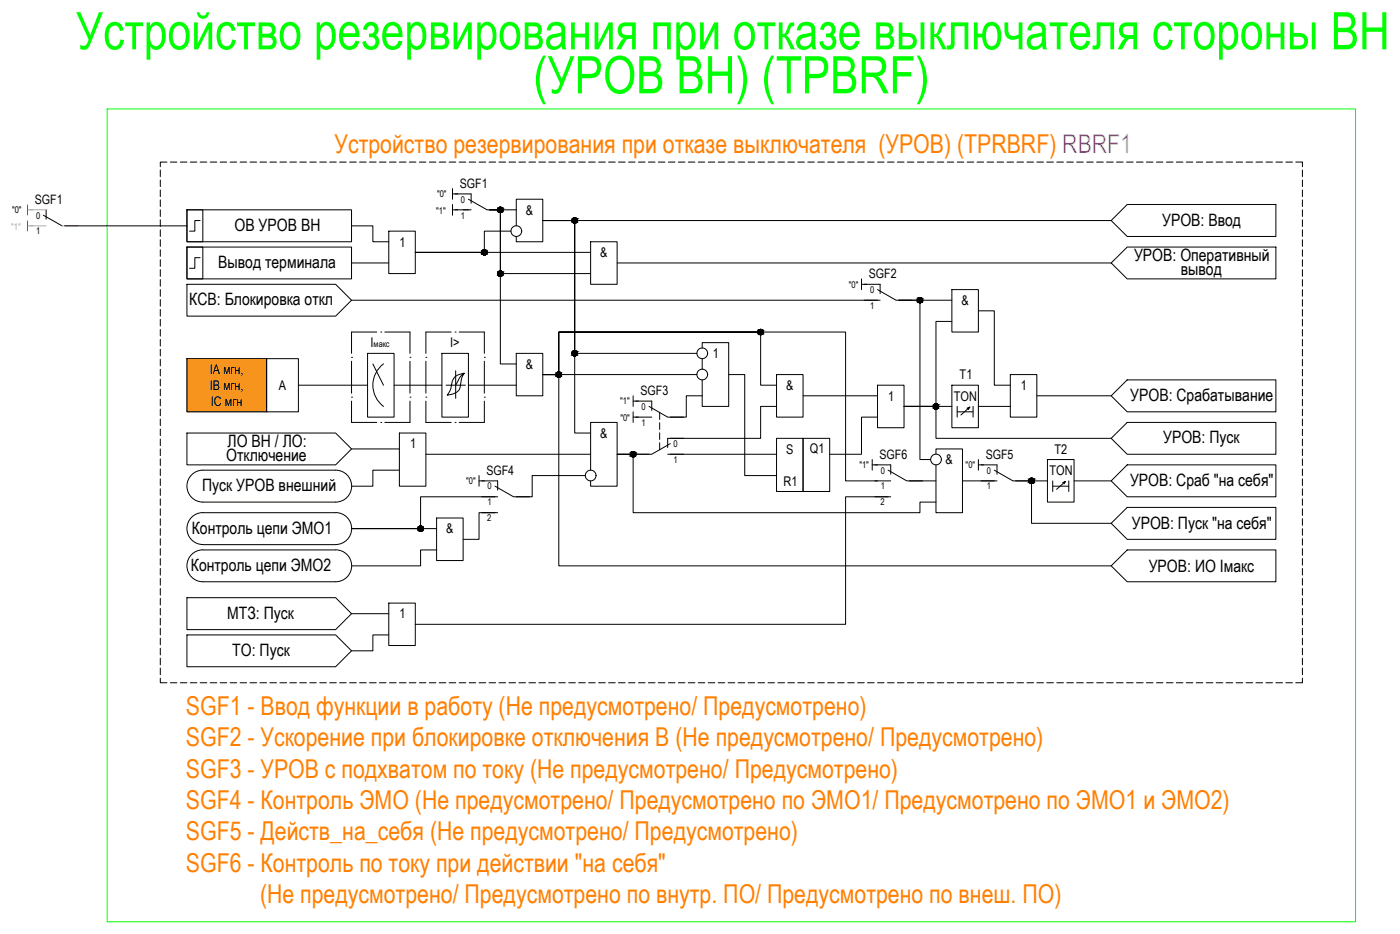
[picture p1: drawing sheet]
<svg xmlns="http://www.w3.org/2000/svg" width="525mm" height="350mm" viewBox="0 0 525 350" stroke-linecap="round" stroke-linejoin="round" font-family="sans-serif">
<!-- layer: 0 -->
<path d="M40.2 40.9h468.4v304.9h-468.4z" fill="none" stroke="#0f0" stroke-width=".38"/>
<g fill="none" stroke="#000" stroke-width=".38">
<path d="M60.2 63.8v2.5M60.2 67.5v2.5M60.2 71.3v2.5M60.2 75v2.5M60.2 78.7v2.5M62.6 60.8h-2.4v1.7M63.9 60.8h2.5M67.6 60.8h2.5M70.1 78.7h6v12h-6zM70.1 78.7h61.8v12h-61.8zM71.4 60.8h2.5M75.1 60.8h2.5"/>
<path d="M78.9 60.8h2.5M82.6 60.8h2.5M86.3 60.8h2.5M90.1 60.8h2.4M93.8 60.8h2.5M97.5 60.8h2.5M101.3 60.8h2.5M105 60.8h2.5M108.7 60.8h2.5M112.5 60.8h2.5M116.2 60.8h2.5M120 60.8h2.5"/>
<path d="M123.7 60.8h2.5M127.4 60.8h2.5M131.2 60.8h2.5M134.9 60.8h2.5M138.6 60.8h2.5M142.4 60.8h2.5M146.1 60.8h2.5M149.9 60.8h2.5M153.6 60.8h2.5M157.3 60.8h2.5M161.1 60.8h2.5M164.8 60.8h2.5"/>
<path d="M168.5 60.8h2.5M169.8 70.8v3.9M169.8 76.7v4M169.8 72.7h2M169.8 78.7h2M172.3 60.8h2.5M173.8 78.7h2M176 60.8h2.5M179.7 60.8h2.5M183.5 60.8h2.5M183.7 78.7h4v57.8h6M183.7 78.7h4v23.9h33.9"/>
<path d="M183.7 78.7h10M187.2 60.8h2.5M191 60.8h2.5M194.7 60.8h2.5M198.5 60.8h2.5M202.2 60.8h2.5M205.9 60.8h2.5M209.7 60.8h2.4M213.4 60.8h2.5M217.1 60.8h2.5M220.8 60.8h2.5M224.6 60.8h2.5"/>
<path d="M228.3 60.8h2.5M232.1 60.8h2.5M235.8 60.8h2.5M239.6 60.8h2.5M243.3 60.8h2.5M247 60.8h2.5M250.8 60.8h2.5M254.5 60.8h2.5M258.2 60.8h2.5M262 60.8h2.5M265.7 60.8h2.5M269.4 60.8h2.5"/>
<path d="M273.2 60.8h2.5M276.9 60.8h2.5M280.7 60.8h2.5M284.4 60.8h2.5M288.2 60.8h2.4M291.9 60.8h2.5M295.6 60.8h2.5M299.3 60.8h2.5M303.1 60.8h2.5M306.8 60.8h2.5M310.6 60.8h2.4M314.3 60.8h2.5"/>
<path d="M318 60.8h2.5M321.8 60.8h2.5M325.5 60.8h2.5M329.3 60.8h2.4M333 60.8h2.5M336.7 60.8h2.5M340.4 60.8h2.5M344.2 60.8h2.5M347.9 60.8h2.5M351.7 60.8h2.5M355.4 60.8h2.5M359.2 60.8h2.4"/>
<path d="M362.9 60.8h2.5M366.6 60.8h2.5M370.4 60.8h2.5M374.1 60.8h2.5M377.8 60.8h2.5M381.6 60.8h2.4M385.3 60.8h2.5M389 60.8h2.5M392.8 60.8h2.5M396.5 60.8h2.5M400.3 60.8h2.5M404 60.8h2.5"/>
<path d="M407.7 60.8h2.5M411.5 60.8h2.5M415.2 60.8h2.5M418.9 60.8h2.5M422.7 60.8h2.5M426.4 60.8h2.5M430.1 60.8h2.5M433.9 60.8h2.5M437.6 60.8h2.5M441.4 60.8h2.5M445.1 60.8h2.5M448.9 60.8h2.4"/>
<path d="M452.6 60.8h2.5M456.3 60.8h2.5M460 60.8h2.5M463.8 60.8h2.5M467.5 60.8h2.5M471.2 60.8h2.5M475 60.8h2.5M478.7 60.8h2.5M482.5 60.8h2.5M486.2 60.8h2.5v1.7M488.7 63.8v2.5M488.7 67.5v2.5"/>
<path d="M488.7 71.3v2.5M488.7 75v2.5M488.7 78.7v2.5M24.3 84.7h45.8M60.2 82.5v2.5M60.2 86.2v2.5M60.2 89.9v2.5M60.2 93.7v2.5M60.2 97.4v2.5M70.1 92.7h61.8v11.9h-61.8zM70.1 92.7h6v11.9h-6zM75.1 82.7h-2v4h-2"/>
<path d="M75.1 96.7h-2v3.9h-2M131.9 84.7h8v6h6M131.9 98.7h14M145.9 86.7h9.9v15.9h-9.9zM191.7 86.7h-10v8h-25.9h65.8M193.7 84.7v-10h10v16h-10v-2M203.7 82.7h213.2M221.6 90.7h10v16h-10zM231.6 98.7h185.3M416.9 82.7l6-6h55.8v12h-55.8zM416.9 98.7l6-6h55.8v11.9h-55.8zM488.7 82.5v2.5"/>
<path d="M488.7 86.2v2.5M488.7 89.9v2.5M488.7 93.7v2.5M488.7 97.4v2.5M60.2 101.2v2.4M60.2 104.9v2.5M60.2 108.6v2.5M60.2 112.4v2.5M60.2 116.1v2.5M60.2 119.8v2.5M70.1 106.7h55.8l6 5.9-6 6h-55.8zM131.9 112.6h197.4"/>
<path d="M323.3 104.6v4M323.3 106.7h1.9M357.2 108.6h9.9v16h-9.9zM357.2 112.6h-20h8v59.8h4M367.1 116.6h6v27.9h6M488.7 101.2v2.4M488.7 104.9v2.5M488.7 108.6v2.5M488.7 112.4v2.5M488.7 116.1v2.5M488.7 119.8v2.5M60.2 123.6v2.5"/>
<path d="M60.2 127.3v2.5M60.2 131v2.5M60.2 134.8v2.5M60.2 138.5v2.5M70.1 134.6h29.9v19.9h-29.9zM100 134.6h12v19.9h-12zM137.9 132.6h10v23.9h-10zM139.9 136.5l4 8M143.9 136.5a10 10 0 0 0 0 16M165.8 132.6h10v23.9h-10zM171 139.1v10.4M193.7 132.6h10v15.9h-10z"/>
<path d="M261.5 132.6h-45.9v-49.9h-11.9h11.9v79.8h6M263.5 130.6v-2.1h9.9v24h-9.9v-10M263.5 134.6v3.9M357.2 120.6h-6v31.9h-12h18M488.7 123.6v2.5M488.7 127.3v2.5M488.7 131v2.5M488.7 134.8v2.5M488.7 138.5v2.5M60.2 142.3v2.5M60.2 146v2.5M60.2 149.8v2.4"/>
<path d="M60.2 153.5v2.5M60.2 157.2v2.5M112 144.5h25.9M147.9 144.5h17.9M171 144.5h3.6M174.2 140l-.9 1.6-.4 1.8a4 4 0 0 1-3.4 4.5l-1.7 .4a9.9 9.9 0 0 0 2-5.4 4.7 4.7 0 0 1 4.4-2.9l-1.6 1.4-1.6 3.1h-3.6M175.8 144.5h17.9M237.6 148.5v4M237.6 154.5v4M237.6 150.5h2M237.6 156.5h2M247.5 154.7v2.7"/>
<path d="M247.5 158.6v2.5M261.5 140.5h-57.8h6v71.8h207.2M263.5 148.5h-6v8h-6M273.4 140.5h6v37.9h12M291.4 140.5h9.9v16h-9.9zM291.4 144.5h-6v-19.9h-75.7v15.9h-6h6v-15.9h107.6v55.8h12M291.4 152.5h-6v11.9h-33.9M301.3 148.5h28M329.3 144.5h9.9v16h-9.9zM329.3 156.5h-6v13.9h-12M339.2 152.5h12v11.9h65.7M357.2 144.5h9.9v16h-9.9z"/>
<path d="M359.2 152.5v4M359.2 154.5h5.9M362.8 153.1l1.1-.4-3.4 3M363.9 152.7l-.6 .9M365.1 152.5v4M367.1 152.5h12M379.1 140.5h9.9v16h-9.9zM389 148.5h27.9M416.9 148.5l6-6h55.8v12h-55.8zM488.7 142.3v2.5M488.7 146v2.5M488.7 149.8v2.4"/>
<path d="M488.7 153.5v2.5M488.7 157.2v2.5M60.2 161v2.4M60.2 164.7v2.5M60.2 168.4v2.5M60.2 172.1v2.5M60.2 175.9v2.5M60.2 179.6v2.5M70.1 162.5h55.8l6 5.9-6 6h-55.8zM76.1 176.4h49.9a6 6 0 0 1 5.9 6 6 6 0 0 1-5.9 6h-49.9M76.1 176.4a6 6 0 0 0-6 6 6 6 0 0 0 6 6M131.9 168.4h18"/>
<path d="M149.9 162.5h9.9v19.9h-9.9zM149.9 176.4h-10v6h-8M159.8 170.4h61.8M179.7 178.4v4M219.6 178.4h-19.9v8h-6M221.6 176.4v-17.9h10v23.9h-10v-2M243.5 170.4h-11.9h6v21.9h107.6v-3.9h6M247.5 162.4v2.5M247.5 166.1v2.6M251.5 170.4h39.9M291.4 164.4h9.9v20h-9.9zM301.3 164.4h10v20h-10z"/>
<path d="M327.3 174.4h2M327.3 172.4v4M351.2 170.4v-2h9.9v23.9h-9.9v-17.9M367.1 172.4v4M367.1 174.4h2M393 172.4h10v16h-10zM416.9 164.4l6-5.9h55.8v11.9h-55.8zM422.9 174.4h55.8v12h-55.8l-6-6zM488.7 161v2.4M488.7 164.7v2.5M488.7 168.4v2.5M488.7 172.1v2.5"/>
<path d="M488.7 175.9v2.5M488.7 179.6v2.5M60.2 183.4v2.5M60.2 187.1v2.5M60.2 190.9v2.5M60.2 194.6v2.5M60.2 198.3v2.5M76.1 192.3h49.9a6 6 0 0 1 5.9 6 6 6 0 0 1-5.9 6h-49.9M76.1 192.3a6 6 0 0 0-6 6 6 6 0 0 0 6 6M163.8 194.3h10v16h-10zM179.7 180.4h2M180.8 192.3h5.9"/>
<path d="M185.8 186.4h-28v11.9h-25.9h31.9M185.8 192.3h-6.1v10h-5.9M328.2 186.4h6M333.2 186.4h-15.9v47.8h-161.5M341.2 180.4h10M361.1 180.4h12M381.1 180.4h11.9M387 180.4v15.9h29.9M395 180.4v4M395 182.4h6M398.7 181.1l1.1-.5-3.4 3M399.8 180.6l-.6 .9"/>
<path d="M401 180.4v4M403 180.4h13.9M416.9 196.3l6-6h55.8v12h-55.8zM488.7 183.4v2.5M488.7 187.1v2.5M488.7 190.9v2.5M488.7 194.6v2.5M488.7 198.3v2.5M60.2 202.1v2.4M60.2 205.8v2.5M60.2 209.5v2.5M60.2 213.3v2.4"/>
<path d="M60.2 217v2.5M76.1 206.3h49.9a6 6 0 0 1 5.9 6 6 6 0 0 1-5.9 5.9h-49.9M76.1 206.3a6 6 0 0 0-6 6 6 6 0 0 0 6 5.9M163.8 206.3h-6v6h-25.9M416.9 212.3l6-6h55.8v11.9h-55.8zM488.7 202.1v2.4M488.7 205.8v2.5M488.7 209.5v2.5M488.7 213.3v2.4M488.7 217v2.5M60.2 220.7v2.5M60.2 224.5v2.5"/>
<path d="M60.2 228.2v2.5M60.2 232v2.5M60.2 235.7v2.5M60.2 239.4v2.5M70.1 224.2h55.8l6 6-6 6h-55.8zM70.1 238.2h55.8l6 6-6 5.9h-55.8zM131.9 230.2h14M145.9 226.2h9.9v16h-9.9zM145.9 238.2h-6v6h-8M488.7 220.7v2.5M488.7 224.5v2.5M488.7 228.2v2.5"/>
<path d="M488.7 232v2.5M488.7 235.7v2.5M488.7 239.4v2.5M60.2 254.4v1.7h2.4M60.2 243.2v2.5M60.2 246.9v2.5M60.2 250.6v2.5M63.9 256.1h2.5M67.6 256.1h2.5M71.4 256.1h2.5M75.1 256.1h2.5M78.9 256.1h2.5"/>
<path d="M82.6 256.1h2.5M86.3 256.1h2.5M90.1 256.1h2.4M93.8 256.1h2.5M97.5 256.1h2.5M101.3 256.1h2.5M105 256.1h2.5M108.7 256.1h2.5M112.5 256.1h2.5M116.2 256.1h2.5M120 256.1h2.5M123.7 256.1h2.5"/>
<path d="M127.4 256.1h2.5M131.2 256.1h2.5M134.9 256.1h2.5M138.6 256.1h2.5M142.4 256.1h2.5M146.1 256.1h2.5M149.9 256.1h2.5M153.6 256.1h2.5M157.3 256.1h2.5M161.1 256.1h2.5M164.8 256.1h2.5M168.5 256.1h2.5"/>
<path d="M172.3 256.1h2.5M176 256.1h2.5M179.7 256.1h2.5M183.5 256.1h2.5M187.2 256.1h2.5M191 256.1h2.5M194.7 256.1h2.5M198.5 256.1h2.5M202.2 256.1h2.5M205.9 256.1h2.5M209.7 256.1h2.4M213.4 256.1h2.5"/>
<path d="M217.1 256.1h2.5M220.8 256.1h2.5M224.6 256.1h2.5M228.3 256.1h2.5M232.1 256.1h2.5M235.8 256.1h2.5M239.6 256.1h2.5M243.3 256.1h2.5M247 256.1h2.5M250.8 256.1h2.5M254.5 256.1h2.5M258.2 256.1h2.5"/>
<path d="M262 256.1h2.5M265.7 256.1h2.5M269.4 256.1h2.5M273.2 256.1h2.5M276.9 256.1h2.5M280.7 256.1h2.5M284.4 256.1h2.5M288.2 256.1h2.4M291.9 256.1h2.5M295.6 256.1h2.5M299.3 256.1h2.5M303.1 256.1h2.5"/>
<path d="M306.8 256.1h2.5M310.6 256.1h2.4M314.3 256.1h2.5M318 256.1h2.5M321.8 256.1h2.5M325.5 256.1h2.5M329.3 256.1h2.4M333 256.1h2.5M336.7 256.1h2.5M340.4 256.1h2.5M344.2 256.1h2.5M347.9 256.1h2.5"/>
<path d="M351.7 256.1h2.5M355.4 256.1h2.5M359.2 256.1h2.4M362.9 256.1h2.5M366.6 256.1h2.5M370.4 256.1h2.5M374.1 256.1h2.5M377.8 256.1h2.5M381.6 256.1h2.4M385.3 256.1h2.5M389 256.1h2.5M392.8 256.1h2.5"/>
<path d="M396.5 256.1h2.5M400.3 256.1h2.5M404 256.1h2.5M407.7 256.1h2.5M411.5 256.1h2.5M415.2 256.1h2.5M418.9 256.1h2.5M422.7 256.1h2.5M426.4 256.1h2.5M430.1 256.1h2.5M433.9 256.1h2.5M437.6 256.1h2.5"/>
<path d="M441.4 256.1h2.5M445.1 256.1h2.5M448.9 256.1h2.4M452.6 256.1h2.5M456.3 256.1h2.5M460 256.1h2.5M463.8 256.1h2.5M467.5 256.1h2.5M471.2 256.1h2.5M475 256.1h2.5M478.7 256.1h2.5M482.5 256.1h2.5"/>
<path d="M488.7 254.4v1.7h-2.5M488.7 243.2v2.5M488.7 246.9v2.5M488.7 250.6v2.5"/>
<circle cx="187.8" cy="78.7" r=".99"/>
<circle cx="181.8" cy="94.7" r=".99"/>
<circle cx="193.7" cy="86.7" r="2.01"/>
<circle cx="215.7" cy="82.7" r=".99"/>
<circle cx="187.8" cy="102.6" r=".99"/>
<circle cx="345.2" cy="112.6" r=".99"/>
<circle cx="215.7" cy="132.5" r=".99"/>
<circle cx="263.5" cy="132.5" r="2.01"/>
<circle cx="285.4" cy="124.5" r=".99"/>
<circle cx="209.7" cy="140.5" r=".99"/>
<circle cx="263.5" cy="140.5" r="2.01"/>
<circle cx="351.2" cy="152.4" r=".99"/>
<circle cx="221.6" cy="178.4" r="2.01"/>
<circle cx="237.6" cy="170.4" r=".99"/>
<circle cx="351.2" cy="172.4" r="2.01"/>
<circle cx="157.8" cy="198.3" r=".99"/>
<circle cx="387.1" cy="180.4" r=".99"/>
</g>
<g fill="#000" stroke="#000" stroke-width=".38">
<path d="M187.5 79.7h.5zM187.6 77.7h.2zM181.5 95.6h.5zM181.6 93.7h.3zM215.4 83.7h.5zM215.5 81.7h.2zM187.5 103.6h.5zM187.6 101.7h.2zM345 113.6h.4zM345.1 111.7h.2zM209.5 139.5h.3zM215.4 133.5h.5z"/>
<path d="M215.5 131.5h.2zM285.2 125.5h.4zM285.2 123.6h.3zM209.4 141.5h.5zM350.9 153.4h.5zM351 151.5h.3zM237.4 171.4h.4zM237.4 169.4h.3zM386.9 179.4h.3zM157.6 199.3h.5zM157.7 197.3h.2zM386.8 181.3h.5z"/>
<path d="M187.5 79.7h.3zM187.6 79.7h.2z"/>
<path d="M187.6 77.7l.4 .1zM187.5 77.8h.5z"/>
<path d="M187.5 77.8h.5zM187.4 77.8h.6z"/>
<path d="M187.4 77.8h.7zM187.3 77.8h.8z"/>
<path d="M187.4 79.7h.6zM187.4 79.7h.6z"/>
<path d="M187.3 77.8l.9 .1zM187.2 77.9h1z"/>
<path d="M187.3 79.6h.8zM187.3 79.6l.7 .1z"/>
<path d="M187.2 77.9h1.1zM187.2 77.9h1.1z"/>
<path d="M187.2 79.6h1zM187.2 79.6h.9z"/>
<path d="M187.2 77.9l1.2 .1zM187.2 77.9l1.2 .1z"/>
<path d="M187.2 79.6h1.1zM187.2 79.6h1z"/>
<path d="M187.1 78h1.4zM187.1 78h1.4z"/>
<path d="M187.1 79.5h1.3zM187.1 79.5l1.2 .1z"/>
<path d="M187 78l1.5 .1zM187 78l1.5 .1z"/>
<path d="M187 79.4h1.5zM187 79.4l1.4 .1z"/>
<path d="M186.9 78.1l1.6 .1zM186.9 78.1l1.6 .1z"/>
<path d="M186.9 79.3h1.6zM186.9 79.3l1.6 .1z"/>
<path d="M186.9 78.2l1.7 .1zM186.9 78.2l1.7 .1z"/>
<path d="M186.9 79.3h1.6zM186.9 79.3h1.6z"/>
<path d="M186.9 78.3l1.8 .1zM186.9 78.3l1.8 .1z"/>
<path d="M186.9 79.2h1.7zM186.9 79.2l1.6 .1z"/>
<path d="M186.8 78.4l1.9 .1zM186.8 78.4l1.9 .1z"/>
<path d="M186.8 78.5h1.9zM186.8 78.5h1.9z"/>
<path d="M186.8 79l1.9 .1zM186.8 79l1.9 .1z"/>
<path d="M186.8 79.1h1.9zM186.8 79.1l1.8 .1z"/>
<path d="M186.8 78.5l1.9 .1zM186.8 78.5l1.9 .1z"/>
<path d="M186.7 78.6l2 .1zM186.7 78.6l2 .1z"/>
<path d="M186.7 78.7l2 .1zM186.7 78.7l2 .1z"/>
<path d="M186.7 78.8l2 .1zM186.7 78.8l2 .1z"/>
<path d="M186.8 78.9h1.9zM186.8 78.9l1.9 .1z"/>
<path d="M181.5 95.6h.4zM181.6 95.6h.3z"/>
<path d="M181.6 93.7h.4zM181.5 93.7h.5z"/>
<path d="M181.5 93.7h.6zM181.4 93.7h.7z"/>
<path d="M181.4 93.7l.8 .1zM181.4 93.8h.8z"/>
<path d="M181.4 95.6h.7zM181.4 95.6h.6z"/>
<path d="M181.4 93.8h.8zM181.3 93.8h.9z"/>
<path d="M181.4 95.6h.8zM181.4 95.6h.7z"/>
<path d="M181.3 93.8l1 .1zM181.2 93.9h1.1z"/>
<path d="M181.3 95.5h.9zM181.3 95.5l.9 .1z"/>
<path d="M181.2 93.9h1.2zM181.1 93.9h1.3z"/>
<path d="M181.2 95.5h1.1zM181.2 95.5h1z"/>
<path d="M181.1 93.9l1.4 .1zM181.1 93.9l1.4 .1z"/>
<path d="M181.1 95.4h1.3zM181.1 95.4l1.2 .1z"/>
<path d="M181.1 94l1.4 .1zM181 94.1h1.5z"/>
<path d="M181.1 95.4h1.4zM181.1 95.4h1.3z"/>
<path d="M181 94.1h1.6zM181 94.1h1.6z"/>
<path d="M181 95.3h1.5zM181 95.3l1.5 .1z"/>
<path d="M180.9 94.1l1.7 .1zM180.9 94.1l1.7 .1z"/>
<path d="M180.9 95.2h1.7zM180.9 95.2l1.6 .1z"/>
<path d="M180.8 94.2l1.9 .1zM180.8 94.2l1.9 .1z"/>
<path d="M180.8 95.1h1.8zM180.8 95.1l1.8 .1z"/>
<path d="M180.8 94.3l1.9 .1zM180.8 94.3l1.9 .1z"/>
<path d="M180.8 95.1h1.9zM180.8 95.1h1.8z"/>
<path d="M180.8 94.4l1.9 .1zM180.8 94.4l1.9 .1z"/>
<path d="M180.8 95h1.9zM180.8 95l1.9 .1z"/>
<path d="M180.8 94.5l1.9 .1zM180.8 94.5l1.9 .1z"/>
<path d="M180.8 94.6l1.9 .1zM180.8 94.6l1.9 .1z"/>
<path d="M180.8 94.7l1.9 .1zM180.8 94.7l1.9 .1z"/>
<path d="M180.8 94.8l1.9 .1zM180.8 94.8l1.9 .1z"/>
<path d="M180.8 94.9h1.9zM180.8 94.9l1.9 .1z"/>
<path d="M215.4 83.7h.3zM215.5 83.7h.2z"/>
<path d="M215.5 81.7l.4 .1zM215.5 81.7l.4 .1z"/>
<path d="M215.4 81.8h.5zM215.3 81.8h.6z"/>
<path d="M215.3 81.8h.8zM215.2 81.8h.9z"/>
<path d="M215.3 83.7h.6zM215.3 83.7h.6z"/>
<path d="M215.2 81.8h.9zM215.1 81.8h1z"/>
<path d="M215.2 83.6h.9zM215.2 83.6l.7 .1z"/>
<path d="M215.1 81.8l1.1 .1zM215 81.9h1.2z"/>
<path d="M215.1 83.6h1zM215.1 83.6h1z"/>
<path d="M215 81.9l1.3 .1zM215 81.9l1.3 .1z"/>
<path d="M215 83.5h1.2zM215 83.5l1.1 .1z"/>
<path d="M215 82h1.4zM215 82h1.4z"/>
<path d="M215 83.5h1.3zM215 83.5h1.2z"/>
<path d="M214.9 82l1.5 .1zM214.9 82l1.5 .1z"/>
<path d="M214.9 83.4h1.5zM214.9 83.4l1.4 .1z"/>
<path d="M214.8 82.1l1.7 .1zM214.8 82.1l1.7 .1z"/>
<path d="M214.8 83.3h1.6zM214.8 83.3l1.6 .1z"/>
<path d="M214.8 82.2l1.7 .1zM214.8 82.2l1.7 .1z"/>
<path d="M214.8 83.2h1.7zM214.8 83.2l1.6 .1z"/>
<path d="M214.8 82.3l1.8 .1zM214.8 82.3l1.8 .1z"/>
<path d="M214.8 83.2h1.7zM214.8 83.2h1.7z"/>
<path d="M214.7 82.4h1.9zM214.7 82.4h1.9z"/>
<path d="M214.7 82.4l1.9 .1zM214.7 82.4l1.9 .1z"/>
<path d="M214.7 83l1.9 .1zM214.7 83l1.9 .1z"/>
<path d="M214.7 83.1h1.9zM214.7 83.1l1.8 .1z"/>
<path d="M214.7 82.5l1.9 .1zM214.7 82.5l1.9 .1z"/>
<path d="M214.6 82.6l2 .1zM214.6 82.6l2 .1z"/>
<path d="M214.6 82.7l2 .1zM214.6 82.7l2 .1z"/>
<path d="M214.6 82.8l2 .1zM214.6 82.8l2 .1z"/>
<path d="M214.7 82.9h1.9zM214.7 82.9l1.9 .1z"/>
<path d="M187.5 103.6h.3zM187.6 103.6h.2z"/>
<path d="M187.6 101.7h.4zM187.5 101.7h.5z"/>
<path d="M187.5 101.7h.5zM187.4 101.7h.6z"/>
<path d="M187.4 101.7h.7zM187.3 101.7h.8z"/>
<path d="M187.4 103.6h.6zM187.4 103.6h.6z"/>
<path d="M187.3 101.7l.9 .1zM187.2 101.8h1z"/>
<path d="M187.3 103.6h.8zM187.3 103.6h.7z"/>
<path d="M187.2 101.8h1.1zM187.2 101.8h1.1z"/>
<path d="M187.2 103.5h1zM187.2 103.5l.9 .1z"/>
<path d="M187.2 101.8l1.2 .1zM187.2 101.8l1.2 .1z"/>
<path d="M187.2 103.5h1.1zM187.2 103.5h1z"/>
<path d="M187.1 101.9l1.4 .1zM187.1 101.9l1.4 .1z"/>
<path d="M187.1 103.4h1.3zM187.1 103.4l1.2 .1z"/>
<path d="M187 102h1.5zM187 102h1.5z"/>
<path d="M187 103.4h1.5zM187 103.4h1.4z"/>
<path d="M186.9 102l1.6 .1zM186.9 102l1.6 .1z"/>
<path d="M186.9 103.3h1.6zM186.9 103.3l1.6 .1z"/>
<path d="M186.9 102.1l1.7 .1zM186.9 102.1l1.7 .1z"/>
<path d="M186.9 103.2h1.6zM186.9 103.2l1.6 .1z"/>
<path d="M186.9 102.2l1.8 .1zM186.9 102.2l1.8 .1z"/>
<path d="M186.9 103.1h1.7zM186.9 103.1l1.6 .1z"/>
<path d="M186.8 102.3l1.9 .1zM186.8 102.3l1.9 .1z"/>
<path d="M186.8 102.4l1.9 .1zM186.8 102.4l1.9 .1z"/>
<path d="M186.8 102.9l1.9 .1zM186.8 102.9l1.9 .1z"/>
<path d="M186.8 103h1.9zM186.8 103l1.8 .1z"/>
<path d="M186.8 102.5h1.9zM186.8 102.5h1.9z"/>
<path d="M186.7 102.5l2 .1zM186.7 102.5l2 .1z"/>
<path d="M186.7 102.6l2 .2zM186.7 102.6l2 .2z"/>
<path d="M186.7 102.8h2zM186.7 102.8h2z"/>
<path d="M186.8 102.8h1.9zM186.8 102.8l1.9 .1z"/>
<path d="M345 113.6h.3zM345.1 113.6h.2z"/>
<path d="M345.1 111.7h.3zM345 111.7h.4z"/>
<path d="M345 111.7h.5zM344.9 111.7h.6z"/>
<path d="M344.9 111.7h.7zM344.8 111.7h.8z"/>
<path d="M344.9 113.6h.6zM344.9 113.6h.5z"/>
<path d="M344.8 111.7h.9zM344.7 111.7h1z"/>
<path d="M344.8 113.5h.8zM344.8 113.5l.7 .1z"/>
<path d="M344.7 111.7l1.1 .1zM344.7 111.7l1.1 .1z"/>
<path d="M344.7 113.5h1zM344.7 113.5h.9z"/>
<path d="M344.6 111.8l1.3 .1zM344.5 111.9h1.4z"/>
<path d="M344.6 113.4h1.2zM344.6 113.4l1.1 .1z"/>
<path d="M344.5 111.9h1.4zM344.5 111.9h1.4z"/>
<path d="M344.5 113.4h1.4zM344.5 113.4h1.3z"/>
<path d="M344.5 111.9l1.5 .1zM344.4 112h1.6z"/>
<path d="M344.5 113.3h1.4zM344.5 113.3l1.4 .1z"/>
<path d="M344.4 112l1.6 .1zM344.4 112l1.6 .1z"/>
<path d="M344.4 113.2h1.6zM344.4 113.2l1.5 .1z"/>
<path d="M344.4 112.1l1.7 .1zM344.4 112.1l1.7 .1z"/>
<path d="M344.4 113.2h1.6zM344.4 113.2h1.6z"/>
<path d="M344.3 112.2h1.8zM344.3 112.2h1.8z"/>
<path d="M344.3 113.1h1.8zM344.3 113.1l1.7 .1z"/>
<path d="M344.3 112.2l1.9 .1zM344.3 112.2l1.9 .1z"/>
<path d="M344.3 113h1.8zM344.3 113l1.8 .1z"/>
<path d="M344.2 112.3l2 .1zM344.2 112.3l2 .1z"/>
<path d="M344.2 112.4l2 .1zM344.2 112.4l2 .1z"/>
<path d="M344.2 112.8l2 .1zM344.2 112.8l2 .1z"/>
<path d="M344.2 112.9h2zM344.2 112.9l1.9 .1z"/>
<path d="M344.2 112.5l2 .1zM344.2 112.5l2 .1z"/>
<path d="M344.2 112.6l2 .1zM344.2 112.6l2 .1z"/>
<path d="M344.2 112.7h2zM344.2 112.7l2 .1z"/>
<path d="M209.5 139.5h.4zM209.4 139.5h.5z"/>
<path d="M209.4 139.5l.6 .1zM209.3 139.6h.7z"/>
<path d="M209.3 139.6h.8zM209.2 139.6h.9z"/>
<path d="M209.2 139.6l.9 .1zM209.2 139.7h.9z"/>
<path d="M209.2 139.7h1zM209.1 139.7h1.1z"/>
<path d="M209.1 139.7l1.2 .1zM209 139.8h1.3z"/>
<path d="M209 139.8h1.4zM209 139.8h1.4z"/>
<path d="M209 139.8l1.4 .1zM208.9 139.9h1.5z"/>
<path d="M208.9 139.9l1.6 .1zM208.9 139.9l1.6 .1z"/>
<path d="M208.8 140l1.7 .1zM208.8 140l1.7 .1z"/>
<path d="M215.4 133.5h.3zM215.5 133.5h.2z"/>
<path d="M215.5 131.5l.4 .1zM215.5 131.5l.4 .1z"/>
<path d="M215.4 131.6h.5zM215.3 131.6h.6z"/>
<path d="M215.3 131.6h.8zM215.2 131.6h.9z"/>
<path d="M215.3 133.5h.6zM215.3 133.5h.6z"/>
<path d="M215.2 131.6l.9 .1zM215.1 131.7h1z"/>
<path d="M215.2 133.5h.9zM215.2 133.5h.7z"/>
<path d="M215.1 131.7h1.1zM215 131.7h1.2z"/>
<path d="M215.1 133.4h1zM215.1 133.4l1 .1z"/>
<path d="M215 131.7l1.3 .1zM215 131.7l1.3 .1z"/>
<path d="M215 133.4h1.2zM215 133.4h1.1z"/>
<path d="M215 131.8h1.4zM215 131.8h1.4z"/>
<path d="M215 133.3h1.3zM215 133.3l1.2 .1z"/>
<path d="M214.9 131.8l1.5 .1zM214.8 131.9h1.6z"/>
<path d="M214.9 133.2h1.5zM214.9 133.2l1.4 .1z"/>
<path d="M214.8 131.9l1.7 .1zM214.8 131.9l1.7 .1z"/>
<path d="M214.8 133.2h1.6zM214.8 133.2h1.6z"/>
<path d="M214.8 132l1.7 .1zM214.8 132l1.7 .1z"/>
<path d="M214.8 133.1h1.7zM214.8 133.1l1.6 .1z"/>
<path d="M214.8 132.1l1.8 .1zM214.8 132.1l1.8 .1z"/>
<path d="M214.8 133h1.7zM214.8 133l1.7 .1z"/>
<path d="M214.7 132.2l1.9 .1zM214.7 132.2l1.9 .1z"/>
<path d="M214.7 132.3l1.9 .1zM214.7 132.3l1.9 .1z"/>
<path d="M214.7 132.8l1.9 .1zM214.7 132.8l1.9 .1z"/>
<path d="M214.7 132.9h1.9zM214.7 132.9l1.8 .1z"/>
<path d="M214.7 132.4h1.9zM214.7 132.4h1.9z"/>
<path d="M214.6 132.4l2 .2zM214.6 132.4l2 .2z"/>
<path d="M214.6 132.6h2zM214.6 132.6h2z"/>
<path d="M214.6 132.6l2 .1zM214.6 132.6l2 .1z"/>
<path d="M214.7 132.7h1.9zM214.7 132.7l1.9 .1z"/>
<path d="M285.2 125.5l.3 .1zM285.2 125.6h.3z"/>
<path d="M285.2 123.6h.4zM285.2 123.6h.4z"/>
<path d="M285.2 123.6h.5zM285.1 123.6h.6z"/>
<path d="M285.1 123.6l.7 .1zM285 123.7h.8z"/>
<path d="M285.1 125.5h.6zM285.1 125.5h.5z"/>
<path d="M285 123.7h.9zM284.9 123.7h1z"/>
<path d="M285 125.5h.8zM285 125.5h.7z"/>
<path d="M284.9 123.7l1.1 .1zM284.8 123.8h1.2z"/>
<path d="M284.9 125.5h1zM284.9 125.5h.9z"/>
<path d="M284.8 123.8h1.2zM284.8 123.8h1.2z"/>
<path d="M284.8 125.4h1.2zM284.8 125.4l1.1 .1z"/>
<path d="M284.7 123.8l1.4 .1zM284.7 123.8l1.4 .1z"/>
<path d="M284.7 125.3h1.3zM284.7 125.3l1.3 .1z"/>
<path d="M284.7 123.9l1.5 .1zM284.7 123.9l1.5 .1z"/>
<path d="M284.7 125.3h1.4zM284.7 125.3h1.3z"/>
<path d="M284.6 124l1.7 .1zM284.6 124l1.7 .1z"/>
<path d="M284.6 125.2h1.6zM284.6 125.2l1.5 .1z"/>
<path d="M284.6 124.1h1.7zM284.6 124.1h1.7z"/>
<path d="M284.6 125.1h1.7zM284.6 125.1l1.6 .1z"/>
<path d="M284.5 124.1l1.8 .1zM284.5 124.1l1.8 .1z"/>
<path d="M284.5 125h1.8zM284.5 125l1.8 .1z"/>
<path d="M284.5 124.2l1.8 .1zM284.5 124.2l1.8 .1z"/>
<path d="M284.4 124.3l2 .1zM284.4 124.3l2 .1z"/>
<path d="M284.4 124.9h1.9zM284.4 124.9h1.9z"/>
<path d="M284.5 124.9h1.8zM284.5 124.9l1.8 .1z"/>
<path d="M284.4 124.4l2 .1zM284.4 124.4l2 .1z"/>
<path d="M284.4 124.5l2 .1zM284.4 124.5l2 .1z"/>
<path d="M284.4 124.6l2 .1zM284.4 124.6l2 .1z"/>
<path d="M284.4 124.7l2 .1zM284.4 124.7l2 .1z"/>
<path d="M284.4 124.8h2zM284.4 124.8l1.9 .1z"/>
<path d="M209.4 141.5h.4zM209.5 141.5h.3z"/>
<path d="M209.3 141.5h.7zM209.3 141.5h.6z"/>
<path d="M209.2 141.4h.9zM209.2 141.4l.8 .1z"/>
<path d="M209.2 141.4h.9zM209.2 141.4h.9z"/>
<path d="M209.1 141.3h1.1zM209.1 141.3l1 .1z"/>
<path d="M209 141.3h1.3zM209 141.3h1.2z"/>
<path d="M209 141.2h1.4zM209 141.2l1.3 .1z"/>
<path d="M208.9 141.2h1.5zM208.9 141.2h1.5z"/>
<path d="M208.8 141.1h1.7zM208.8 141.1l1.6 .1z"/>
<path d="M208.8 140.1h1.8zM208.8 140.1h1.8z"/>
<path d="M208.8 141h1.7zM208.8 141l1.7 .1z"/>
<path d="M208.7 140.1l1.9 .1zM208.7 140.1l1.9 .1z"/>
<path d="M208.7 140.9h1.9zM208.7 140.9l1.8 .1z"/>
<path d="M208.7 140.2l1.9 .2zM208.7 140.2l1.9 .2z"/>
<path d="M208.7 140.8h1.9zM208.7 140.8l1.9 .1z"/>
<path d="M208.7 140.4h1.9zM208.7 140.4h1.9z"/>
<path d="M208.7 140.4l1.9 .1zM208.7 140.4l1.9 .1z"/>
<path d="M208.7 140.5l1.9 .1zM208.7 140.5l1.9 .1z"/>
<path d="M208.7 140.6l1.9 .1zM208.7 140.6l1.9 .1z"/>
<path d="M208.7 140.7h1.9zM208.7 140.7l1.9 .1z"/>
<path d="M350.9 153.4l.4 .1zM351 153.5h.3z"/>
<path d="M351 151.5h.4zM350.9 151.5h.5z"/>
<path d="M350.9 151.5h.6zM350.9 151.5h.6z"/>
<path d="M350.9 151.5l.7 .1zM350.8 151.6h.8z"/>
<path d="M350.9 153.4h.6zM350.9 153.4h.5z"/>
<path d="M350.8 151.6h.9zM350.7 151.6h1z"/>
<path d="M350.8 153.4h.8zM350.8 153.4h.7z"/>
<path d="M350.7 151.6l1 .1zM350.6 151.7h1.1z"/>
<path d="M350.7 153.3h1zM350.7 153.3l.9 .1z"/>
<path d="M350.6 151.7h1.2zM350.6 151.7h1.2z"/>
<path d="M350.6 153.3h1.1zM350.6 153.3h1.1z"/>
<path d="M350.5 151.7l1.4 .1zM350.5 151.7l1.4 .1z"/>
<path d="M350.5 153.2h1.3zM350.5 153.2l1.2 .1z"/>
<path d="M350.5 151.8l1.5 .1zM350.4 151.9h1.6z"/>
<path d="M350.5 153.2h1.4zM350.5 153.2h1.3z"/>
<path d="M350.4 151.9l1.6 .1zM350.4 151.9l1.6 .1z"/>
<path d="M350.4 153.1h1.6zM350.4 153.1l1.5 .1z"/>
<path d="M350.3 152h1.7zM350.3 152h1.7z"/>
<path d="M350.3 153h1.7zM350.3 153l1.7 .1z"/>
<path d="M350.3 152l1.8 .1zM350.3 152l1.8 .1z"/>
<path d="M350.3 152.9h1.7zM350.3 152.9l1.7 .1z"/>
<path d="M350.3 152.1l1.8 .1zM350.3 152.1l1.8 .1z"/>
<path d="M350.3 152.8h1.8zM350.3 152.8l1.7 .1z"/>
<path d="M350.2 152.2l2 .1zM350.2 152.2l2 .1z"/>
<path d="M350.2 152.8h1.9zM350.2 152.8h1.9z"/>
<path d="M350.2 152.3l2 .1zM350.2 152.3l2 .1z"/>
<path d="M350.2 152.4l2 .1zM350.2 152.4l2 .1z"/>
<path d="M350.2 152.5l2 .1zM350.2 152.5l2 .1z"/>
<path d="M350.2 152.6l2 .1zM350.2 152.6l2 .1z"/>
<path d="M350.2 152.7h2zM350.2 152.7l1.9 .1z"/>
<path d="M237.4 171.4h.3zM237.4 171.4h.3z"/>
<path d="M237.4 169.4h.4zM237.4 169.4h.4z"/>
<path d="M237.4 169.4l.5 .1zM237.2 169.5h.7z"/>
<path d="M237.2 169.5h.8zM237.1 169.5h.9z"/>
<path d="M237.2 171.3h.7zM237.2 171.3l.6 .1z"/>
<path d="M237.1 169.5l.9 .1zM237.1 169.6h.9z"/>
<path d="M237.1 171.3h.9zM237.1 171.3h.8z"/>
<path d="M237.1 169.6h1zM237 169.6h1.1z"/>
<path d="M237.1 171.3h.9zM237.1 171.3h.9z"/>
<path d="M237 169.6h1.2zM236.9 169.6h1.3z"/>
<path d="M237 171.2h1.1zM237 171.2l1 .1z"/>
<path d="M236.9 169.6l1.4 .1zM236.9 169.6l1.4 .1z"/>
<path d="M236.9 171.2h1.3zM236.9 171.2h1.2z"/>
<path d="M236.8 169.7l1.5 .1zM236.8 169.7l1.5 .1z"/>
<path d="M236.8 171.1h1.5zM236.8 171.1l1.4 .1z"/>
<path d="M236.8 169.8l1.6 .1zM236.8 169.8l1.6 .1z"/>
<path d="M236.8 171h1.5zM236.8 171l1.5 .1z"/>
<path d="M236.7 169.9h1.8zM236.7 169.9h1.8z"/>
<path d="M236.7 171h1.7zM236.7 171h1.6z"/>
<path d="M236.7 169.9l1.8 .1zM236.7 169.9l1.8 .1z"/>
<path d="M236.7 170.9h1.8zM236.7 170.9l1.7 .1z"/>
<path d="M236.6 170l1.9 .2zM236.6 170l1.9 .2z"/>
<path d="M236.6 170.2h1.9zM236.6 170.2h1.9z"/>
<path d="M236.6 170.7l1.9 .1zM236.6 170.7l1.9 .1z"/>
<path d="M236.6 170.8h1.9zM236.6 170.8l1.9 .1z"/>
<path d="M236.6 170.2l1.9 .1zM236.6 170.2l1.9 .1z"/>
<path d="M236.6 170.3l1.9 .1zM236.6 170.3l1.9 .1z"/>
<path d="M236.6 170.4l1.9 .1zM236.6 170.4l1.9 .1z"/>
<path d="M236.6 170.5l1.9 .1zM236.6 170.5l1.9 .1z"/>
<path d="M236.6 170.6h1.9zM236.6 170.6l1.9 .1z"/>
<path d="M386.9 179.4h.4zM386.8 179.4h.5z"/>
<path d="M386.8 179.4h.5zM386.7 179.4h.6z"/>
<path d="M386.7 179.4l.8 .1zM386.7 179.4l.8 .1z"/>
<path d="M386.7 179.5h.9zM386.5 179.5h1.1z"/>
<path d="M386.5 179.5l1.1 .1zM386.5 179.5l1.1 .1z"/>
<path d="M386.5 179.6h1.2zM386.5 179.6h1.2z"/>
<path d="M386.4 179.6l1.4 .1zM386.3 179.7h1.5z"/>
<path d="M386.3 179.7l1.5 .1zM386.3 179.7l1.5 .1z"/>
<path d="M386.3 179.8h1.6zM386.3 179.8h1.6z"/>
<path d="M386.2 179.8l1.7 .1zM386.2 179.8l1.7 .1z"/>
<path d="M386.2 179.9l1.8 .1zM386.2 179.9l1.8 .1z"/>
<path d="M157.6 199.3h.3zM157.7 199.3h.2z"/>
<path d="M157.7 197.3h.4zM157.6 197.3h.5z"/>
<path d="M157.6 197.3l.6 .1zM157.5 197.4h.7z"/>
<path d="M157.5 197.4h.7zM157.4 197.4h.8z"/>
<path d="M157.5 199.3h.7zM157.5 199.3h.6z"/>
<path d="M157.4 197.4l.9 .1zM157.3 197.5h1z"/>
<path d="M157.4 199.2h.8zM157.4 199.2l.8 .1z"/>
<path d="M157.3 197.5h1.1zM157.3 197.5h1.1z"/>
<path d="M157.3 199.2h1zM157.3 199.2h.9z"/>
<path d="M157.3 197.5l1.2 .1zM157.2 197.6h1.3z"/>
<path d="M157.3 199.2h1.1zM157.3 199.2h1z"/>
<path d="M157.2 197.6h1.3zM157.2 197.6h1.3z"/>
<path d="M157.2 199.1h1.3zM157.2 199.1l1.2 .1z"/>
<path d="M157.1 197.6l1.5 .1zM157.1 197.6l1.5 .1z"/>
<path d="M157.1 199h1.4zM157.1 199l1.4 .1z"/>
<path d="M157.1 197.7l1.6 .1zM157.1 197.7l1.6 .1z"/>
<path d="M157.1 198.9h1.5zM157.1 198.9l1.4 .1z"/>
<path d="M157 197.8l1.7 .1zM157 197.8l1.7 .1z"/>
<path d="M157 198.9h1.7zM157 198.9h1.6z"/>
<path d="M156.9 197.9l1.8 .1zM156.9 197.9l1.8 .1z"/>
<path d="M156.9 198.8h1.8zM156.9 198.8l1.8 .1z"/>
<path d="M156.9 198l1.9 .1zM156.9 198l1.9 .1z"/>
<path d="M156.9 198.7h1.8zM156.9 198.7l1.8 .1z"/>
<path d="M156.9 198.1h1.9zM156.9 198.1h1.9z"/>
<path d="M156.9 198.6h1.9zM156.9 198.6l1.8 .1z"/>
<path d="M156.8 198.1l2 .1zM156.8 198.1l2 .1z"/>
<path d="M156.8 198.2l2 .1zM156.8 198.2l2 .1z"/>
<path d="M156.8 198.3l2 .1zM156.8 198.3l2 .1z"/>
<path d="M156.8 198.4l2 .1zM156.8 198.4l2 .1z"/>
<path d="M156.8 198.5h2zM156.8 198.5l2 .1z"/>
<path d="M386.8 181.3l.4 .1zM386.9 181.4h.3z"/>
<path d="M386.7 181.3h.6zM386.7 181.3h.6z"/>
<path d="M386.7 181.3h.8zM386.7 181.3h.6z"/>
<path d="M386.5 181.2h1.1zM386.5 181.2l1 .1z"/>
<path d="M386.5 181.2h1.1zM386.5 181.2h1.1z"/>
<path d="M386.4 181.1h1.3zM386.4 181.1l1.2 .1z"/>
<path d="M386.3 181.1h1.5zM386.3 181.1h1.4z"/>
<path d="M386.3 181h1.5zM386.3 181l1.5 .1z"/>
<path d="M386.2 180.9h1.7zM386.2 180.9l1.6 .1z"/>
<path d="M386.2 180.8h1.7zM386.2 180.8l1.7 .1z"/>
<path d="M386.1 180l1.9 .1zM386.1 180l1.9 .1z"/>
<path d="M386.1 180.7h1.9zM386.1 180.7l1.8 .1z"/>
<path d="M386.1 180.1l1.9 .1zM386.1 180.1l1.9 .1z"/>
<path d="M386.1 180.2l1.9 .1zM386.1 180.2l1.9 .1z"/>
<path d="M386.1 180.3l2 .1zM386.1 180.3l2 .1z"/>
<path d="M386.1 180.5l1.9 .1zM386.1 180.5l1.9 .1z"/>
<path d="M386.1 180.6l1.9 .1zM386.1 180.6l1.9 .1z"/>
<path d="M386.1 180.7h1.9zM386.1 180.7h1.9z"/>
<path d="M386.1 180.4h2zM386.1 180.4l1.9 .1z"/>
</g>
<g fill="none" stroke="#000" stroke-width=".38">
<path d="M17.3 78.7v3.5M170.8 72.7h6v3.6M170.8 78.7h6M175.8 74.7l6.9 4h6M16.3 80.7l7 4M324.3 106.7h5.9v3.4M324.3 112.6h5.9M329.3 108.6l6.9 4h6M131.9 134h.1M131.9 135.5v12M141.4 124.6h-9.5v8M142.9 124.6h.1"/>
<path d="M144.4 124.6h9.4v8M153.8 134h.1M153.8 135.5v12M159.8 134h.1M159.8 135.5v12M169.3 124.6h-9.5v8M170.8 124.6h.1M172.3 124.6h9.4v8M181.7 134h.1M181.7 135.5v12M131.9 149h.1M131.9 150.5v8h9.5"/>
<path d="M142.9 158.5h.1M153.8 149h.1M153.8 150.5v8h-9.4M159.8 149h.1M159.8 150.5v8h9.5M170.8 158.5h.1M181.7 149h.1M181.7 150.5v8h-9.4M238.5 150.5h6.1v3.5M238.5 156.5h6.1M243.5 152.5l7 4h6M250.5 170.4h6"/>
<path d="M251.5 166.4l-6.9 4h-6.1M256.5 164.4h-6v3.5M328.2 174.4h6v3.5M333.2 176.4l7 4h6M368.1 174.4h6v3.5M373.1 176.4l7 4h5.9M180.8 180.4h5.9v3.5M180.8 186.4h5.9M185.8 182.4l6.9 4h6M328.2 180.4h6M368.1 180.4h6"/>
</g>
<!-- layer: 0 -->
<path d="M70.1 134.6l29.9 19.9v-19.9zM70.1 134.6l29.9 19.9h-29.9z" fill="#f7941d" stroke="#f7941d" stroke-width=".38"/>
<path d="M11.3 78.7h6M11.3 84.7h6M23.3 84.7h5.9" fill="none" stroke="#f0f" stroke-width=".38"/>
<!-- layer: 0 -->
<path d="M10.3 76.7v4M10.3 78.7h2M10.3 82.7v4M10.3 84.7h2" fill="none" stroke="#f0f" stroke-width=".38"/>
<g font-size="19.5" fill="#0f0">
<text x="28.5" y="18.5">Устройство резервирования при отказе выключателя стороны ВН</text>
<text x="200.1" y="35">(УРОВ ВН) (TPBRF)</text>
</g>
<g font-size="9.7" fill="#ff7f00">
<text x="125.5" y="57.3">Устройство резервирования при отказе выключателя (УРОВ) (TPRBRF) RBRF1</text>
<text x="69.8" y="268.2">SGF1 - Ввод функции в работу (Не предусмотрено/ Предусмотрено)</text>
<text x="69.8" y="280">SGF2 - Ускорение при блокировке отключения В (Не предусмотрено/ Предусмотрено)</text>
<text x="69.8" y="291.7">SGF3 - УРОВ с подхватом по току (Не предусмотрено/ Предусмотрено)</text>
<text x="69.8" y="303.5">SGF4 - Контроль ЭМО (Не предусмотрено/ Предусмотрено по ЭМО1/ Предусмотрено по ЭМО1 и ЭМО2)</text>
<text x="69.8" y="315.3">SGF5 - Действ_на_себя (Не предусмотрено/ Предусмотрено)</text>
<text x="69.8" y="327.1">SGF6 - Контроль по току при действии &quot;на себя&quot;</text>
<text x="97.6" y="338.8">(Не предусмотрено/ Предусмотрено по внутр. ПО/ Предусмотрено по внеш. ПО)</text>
</g>
<g font-size="6.4">
<text x="88" y="86.7">ОВ УРОВ ВН</text>
<text x="436.1" y="84.6">УРОВ: Ввод</text>
<text x="81.8" y="100.6">Вывод терминала</text>
<text x="425.5" y="97.9">УРОВ: Оперативный</text>
<text x="443" y="103.3">вывод</text>
<text x="71" y="114.6">КСВ: Блокировка откл</text>
<text x="424.1" y="150.5">УРОВ: Срабатывание</text>
<text x="85.4" y="167.7">ЛО ВН / ЛО:</text>
<text x="436.5" y="166.1">УРОВ: Пуск</text>
<text x="84.9" y="173.1">Отключение</text>
<text x="75.9" y="184.3">Пуск УРОВ внешний</text>
<text x="424" y="182.3">УРОВ: Сраб &quot;на себя&quot;</text>
<text x="72" y="200.3">Контроль цепи ЭМО1</text>
<text x="424.7" y="198.3">УРОВ: Пуск &quot;на себя&quot;</text>
<text x="71.6" y="214.2">Контроль цепи ЭМО2</text>
<text x="431" y="214.6">УРОВ: ИО Iмакс</text>
<text x="85.3" y="232.2">МТЗ: Пуск</text>
<text x="87.2" y="246.1">ТО: Пуск</text>
</g>
<g font-size="5">
<text x="197.3" y="80.5">&amp;</text>
<text x="149.9" y="92.5">1</text>
<text x="225.2" y="96.5">&amp;</text>
<text x="360.7" y="114.4">&amp;</text>
<text x="139.1" y="130.1">I</text>
<text x="168.9" y="130.1">I&gt;</text>
<text x="267.5" y="134.3">1</text>
<text x="78.7" y="140.3">IA мгн,</text>
<text x="197.3" y="138.3">&amp;</text>
<text x="360.1" y="142.3">T1</text>
<text x="78.7" y="146.2">IB мгн,</text>
<text x="104.6" y="146.3">А</text>
<text x="294.9" y="146.3">&amp;</text>
<text x="383.1" y="146.3">1</text>
<text x="79.1" y="152.3">IC мгн</text>
<text x="333.2" y="150.3">1</text>
<text x="357.9" y="150.3">TON</text>
<text x="225.2" y="164.2">&amp;</text>
<text x="153.9" y="168.2">1</text>
<text x="295" y="170.2">S</text>
<text x="303.9" y="170.1">Q1</text>
<text x="395.7" y="170.2">T2</text>
<text x="354.7" y="174.2">&amp;</text>
<text x="393.8" y="178.2">TON</text>
<text x="294" y="182.2">R1</text>
<text x="167.4" y="200.1">&amp;</text>
<text x="149.9" y="232">1</text>
</g>
<g font-size="4.9">
<text x="172.5" y="70.5">SGF1</text>
<text x="13.1" y="76.5">SGF1</text>
<text x="326" y="104.4">SGF2</text>
<text x="240.3" y="148.2">SGF3</text>
<text x="330" y="172.1">SGF6</text>
<text x="369.9" y="172.1">SGF5</text>
<text x="182.5" y="178.2">SGF4</text>
</g>
<g font-size="3.5">
<text x="164" y="74">&quot;0&quot;</text>
<text x="173" y="76">0</text>
<text x="4.5" y="80">&quot;0&quot;</text>
<text x="13.5" y="82">0</text>
<text x="163.7" y="80.2">&quot;1&quot;</text>
<text x="173" y="82">1</text>
<text x="13.5" y="87.9">1</text>
<text x="318.5" y="107.9">&quot;0&quot;</text>
<text x="326.5" y="109.9">0</text>
<text x="326.5" y="115.8">1</text>
<text x="232.7" y="151.7">&quot;1&quot;</text>
<text x="240.7" y="153.7">0</text>
<text x="232.8" y="158">&quot;0&quot;</text>
<text x="240.7" y="159.7">1</text>
<text x="252.7" y="167.7">0</text>
<text x="252.7" y="173.7">1</text>
<text x="322.4" y="175.7">&quot;1&quot;</text>
<text x="330.4" y="177.6">0</text>
<text x="362.3" y="175.7">&quot;0&quot;</text>
<text x="370.3" y="177.6">0</text>
<text x="175" y="181.6">&quot;0&quot;</text>
<text x="183" y="183.6">0</text>
<text x="330.4" y="183.6">1</text>
<text x="370.3" y="183.6">1</text>
<text x="183" y="189.6">1</text>
<text x="330.4" y="189.5">2</text>
<text x="182.8" y="195.5">2</text>
</g>
<text font-size="3.5" fill="#f0f" x="4.2" y="86.2">&quot;1&quot;</text>
<text font-size="3.3" x="140.2" y="130.1">макс</text>
</svg>
